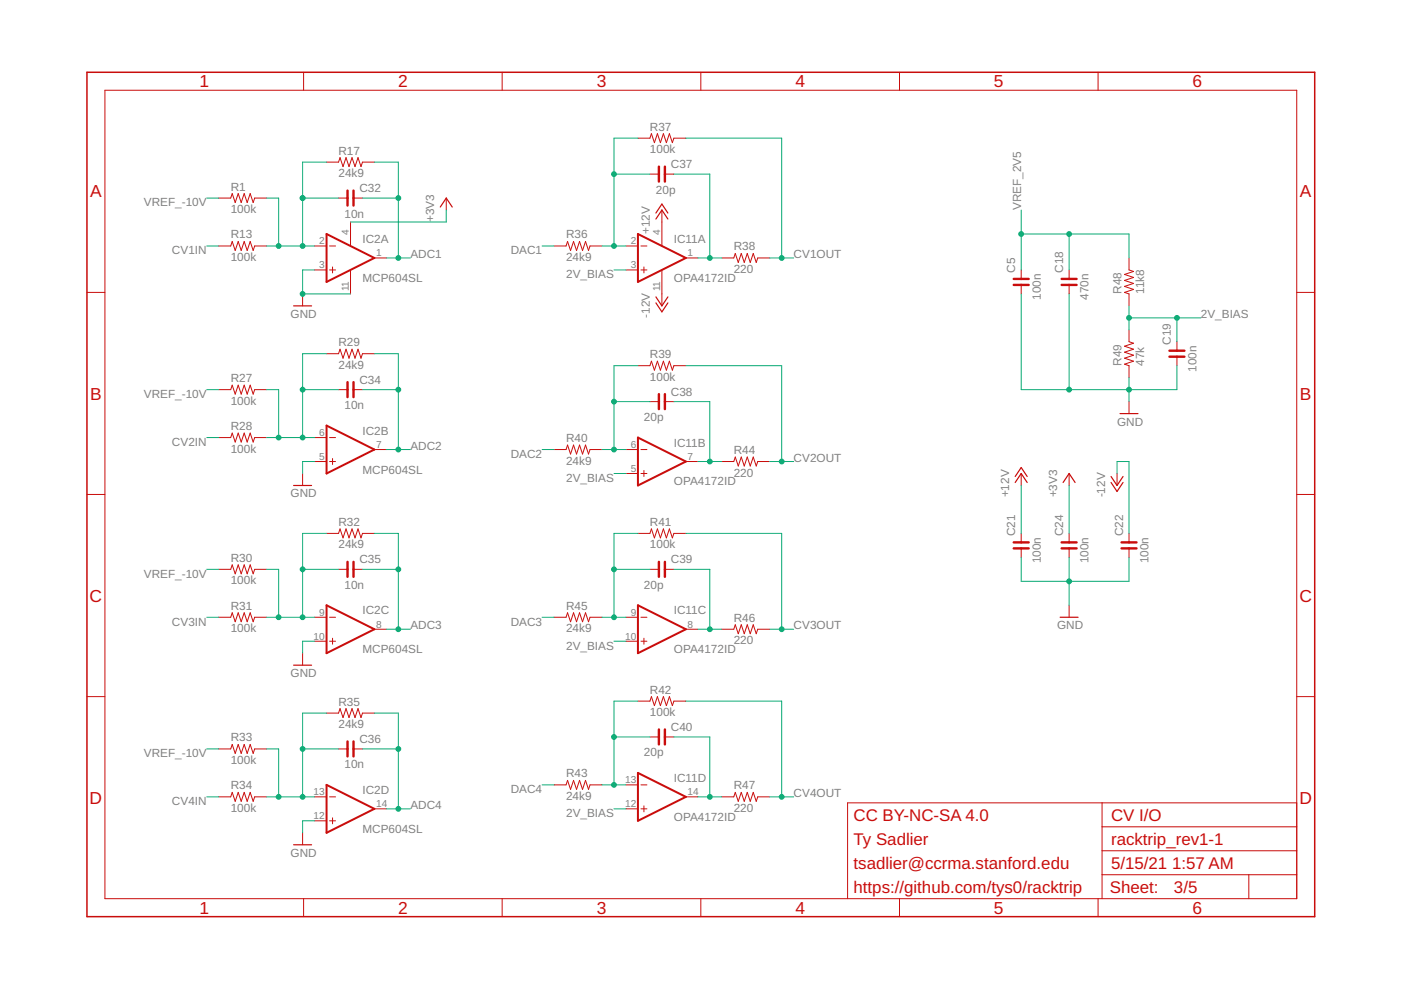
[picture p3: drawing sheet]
<svg xmlns="http://www.w3.org/2000/svg" width="297mm" height="210mm" viewBox="0 0 297 210" stroke-linecap="round" stroke-linejoin="round" font-family="sans-serif">
<g fill="none" stroke="#c90d0c" stroke-width=".21">
<path d="M22.2 19.1h252.7v171.4h-252.7zM64.4 15.3v3.8M106.5 15.3v3.8M148.6 15.3v3.8M190.7 15.3v3.8M232.8 15.3v3.8M69.2 34.4h2.6l.3-1 .6 1.9 .7-1.9 .6 1.9 .6-1.9 .7 1.9 .6-1.9 .6 1.9 .4-.9h2.5M135.3 29.3h2.5l.3-1 .6 1.9 .7-1.9 .6 1.9 .7-1.9 .6 1.9 .6-1.9 .7 1.9 .3-.9h2.5M137.8 36.9h1.9M141 36.9h1.9M46.4 42h2.5l.3-1 .7 1.9 .6-1.9 .6 1.9 .7-1.9 .6 1.9 .6-1.9 .7 1.9 .3-.9h2.5M46.4 52.2h2.5l.3-1 .7 1.9 .6-1.9 .6 1.9 .7-1.9 .6 1.9 .6-1.9 .7 1.9 .3-.9h2.5"/>
<path d="M66.7 52.2h2.5M66.7 57.2h2.5M69.9 52.2h1.2M69.9 57.2h1.2M70.5 56.6v1.3M71.8 42h1.9M74.3 47.1v5.1M74.3 57.2v5.1M75 42h1.9M79.4 54.7h2.5M94.6 42v2.5M117.5 52.2h2.5l.3-1 .7 1.9 .6-1.9 .6 1.9 .7-1.9 .6 1.9 .6-1.9 .7 1.9 .3-.9h2.5"/>
<path d="M132.7 52.2h2.6M132.7 57.2h2.6M135.9 52.2h1.3M135.9 57.2h1.3M136.5 56.6v1.3M140.3 44.5v7.7M140.3 57.2v7.7M145.4 54.7h2.6M153 54.7h2.6l.3-1 .6 1.9 .7-1.9 .6 1.9 .6-1.9 .7 1.9 .6-1.9 .6 1.9 .4-.9h2.5M216.5 57.2v1.9M226.7 57.2v1.9M239.4 54.7v2.5l.9 .4-1.9 .6 1.9 .6-1.9 .7 1.9 .6-1.9 .6 1.9 .7-1.9 .6 1 .3v2.6"/>
<path d="M18.4 62h3.8M64.2 62.3v2.6M69.2 75h2.6l.3-1 .6 1.9 .7-1.9 .6 1.9 .6-1.9 .7 1.9 .6-1.9 .6 1.9 .4-.9h2.5M135.3 77.5h2.5l.3-.9 .6 1.9 .7-1.9 .6 1.9 .7-1.9 .6 1.9 .6-1.9 .7 1.9 .3-1h2.5M216.5 60.4v1.9M226.7 60.4v1.9M239.4 69.9v2.6l.9 .3-1.9 .6 1.9 .6-1.9 .7 1.9 .6-1.9 .6 1.9 .7-1.9 .6 1 .3v2.6M249.5 72.5v1.9M249.5 75.6v1.9M274.9 62h3.8M46.4 92.8h2.5l.3-1 .7 1.9 .6-1.9 .6 1.9 .7-1.9 .6 1.9 .6-1.9 .7 1.9 .3-.9h2.5M46.4 82.6h2.5l.3-.9 .7 1.9 .6-1.9 .6 1.9 .7-1.9 .6 1.9 .6-1.9 .7 1.9 .3-1h2.5"/>
<path d="M66.7 97.9h2.5M66.7 92.8h2.5M69.9 97.9h1.2M69.9 92.8h1.2M70.5 97.2v1.3M71.8 82.6h1.9M75 82.6h1.9M79.4 95.3h2.5M117.5 95.3h2.5l.3-.9 .7 1.9 .6-1.9 .6 1.9 .7-1.9 .6 1.9 .6-1.9 .7 1.9 .3-1h2.5M132.7 95.3h2.6M135.9 95.3h1.3M136.5 99.8v1.2"/>
<path d="M137.8 85.2h1.9M141 85.2h1.9M145.4 97.9h2.6M153 97.9h2.6l.3-1 .6 1.9 .7-1.9 .6 1.9 .6-1.9 .7 1.9 .6-1.9 .6 1.9 .4-.9h2.5M239.4 85.2v2.5M18.4 104.8h3.8M64.2 100.4v2.5M69.2 113.1h2.6l.3-1 .6 1.9 .7-1.9 .6 1.9 .6-1.9 .7 1.9 .6-1.9 .6 1.9 .4-.9h2.5M132.7 100.4h2.6M135.3 113.1h2.5l.3-1 .6 1.9 .7-1.9 .6 1.9 .7-1.9 .6 1.9 .6-1.9 .7 1.9 .3-.9h2.5M135.9 100.4h1.3M216.5 100.4v2.5"/>
<path d="M216.5 113.1v1.9M216.5 116.3v1.9M226.7 100.4v2.5M226.7 113.1v1.9M226.7 116.3v1.9M236.8 100.4v2.5M239.4 113.1v1.9M239.4 116.3v1.9M274.9 104.8h3.8M46.4 130.9h2.5l.3-1 .7 1.9 .6-1.9 .6 1.9 .7-1.9 .6 1.9 .6-1.9 .7 1.9 .3-.9h2.5M46.4 120.7h2.5l.3-.9 .7 1.9 .6-1.9 .6 1.9 .7-1.9 .6 1.9 .6-1.9 .7 1.9 .3-1h2.5M64.2 138.5v2.5"/>
<path d="M66.7 136h2.5M66.7 130.9h2.5M69.9 136h1.2M69.9 130.9h1.2M70.5 135.3v1.3M71.8 120.7h1.9M75 120.7h1.9M79.4 133.4h2.5M117.5 130.9h2.5l.3-1 .7 1.9 .6-1.9 .6 1.9 .7-1.9 .6 1.9 .6-1.9 .7 1.9 .3-.9h2.5M132.7 136h2.6M132.7 130.9h2.6M135.9 136h1.3"/>
<path d="M135.9 130.9h1.3M136.5 135.3v1.3M137.8 120.7h1.9M141 120.7h1.9M145.4 133.4h2.6M153 133.4h2.6l.3-.9 .6 1.9 .7-1.9 .6 1.9 .6-1.9 .7 1.9 .6-1.9 .6 1.9 .4-1h2.5M226.7 128.3v2.6M18.4 147.7h3.8M46.4 158.8h2.5l.3-1 .7 1.9 .6-1.9 .6 1.9 .7-1.9 .6 1.9 .6-1.9 .7 1.9 .3-.9h2.5M69.2 151.2h2.6l.3-1 .6 1.9 .7-1.9 .6 1.9 .6-1.9 .7 1.9 .6-1.9 .6 1.9 .4-.9h2.5M71.8 158.8h1.9M75 158.8h1.9"/>
<path d="M135.3 148.7h2.5l.3-1 .6 1.9 .7-1.9 .6 1.9 .7-1.9 .6 1.9 .6-1.9 .7 1.9 .3-.9h2.5M137.8 156.3h1.9M141 156.3h1.9M274.9 147.7h3.8M46.4 169h2.5l.3-1 .7 1.9 .6-1.9 .6 1.9 .7-1.9 .6 1.9 .6-1.9 .7 1.9 .3-.9h2.5M64.2 176.6v2.5M66.7 174h2.5M66.7 169h2.5M69.9 174h1.2M69.9 169h1.2M70.5 173.4v1.3M79.4 171.5h2.5"/>
<path d="M117.5 166.4h2.5l.3-.9 .7 1.9 .6-1.9 .6 1.9 .7-1.9 .6 1.9 .6-1.9 .7 1.9 .3-1h2.5M132.7 171.5h2.6M132.7 166.4h2.6M135.9 171.5h1.3M135.9 166.4h1.3M136.5 170.9v1.2M145.4 169h2.6M153 169h2.6l.3-1 .6 1.9 .7-1.9 .6 1.9 .6-1.9 .7 1.9 .6-1.9 .6 1.9 .4-.9h2.5M233.7 170.2v20.3M233.7 175.3h41.2M274.9 170.2h-95.2v20.3M64.4 190.5v3.9"/>
<path d="M106.5 190.5v3.9M148.6 190.5v3.9M190.7 190.5v3.9M232.8 190.5v3.9M233.7 185.5h41.2M233.7 180.4h41.2M264.8 185.5v5"/>
</g>
<path d="M18.4 15.3h260.3v179.1h-260.3z" fill="none" stroke="#c90d0c" stroke-width=".32"/>
<g fill="none" stroke="#c90d0c" stroke-width=".51">
<path d="M139.7 35.3v3.2M141 35.3v3.2M73.7 40.4v3.2M75 40.4v3.2M214.9 59.1h3.2M225.1 59.1h3.2M214.9 60.4h3.2M225.1 60.4h3.2M247.9 74.4h3.2M247.9 75.6h3.2M73.7 81v3.2M75 81v3.2"/>
<path d="M139.7 83.6v3.1M141 83.6v3.1M73.7 119.1v3.2M75 119.1v3.2M139.7 119.1v3.2M141 119.1v3.2M214.9 115h3.2M214.9 116.3h3.2M225.1 115h3.2M225.1 116.3h3.2M237.8 115h3.2M237.8 116.3h3.2"/>
<path d="M73.7 157.2v3.2M75 157.2v3.2M139.7 154.7v3.1M141 154.7v3.1"/>
</g>
<path d="M69.2 49.6l10.2 5.1-10.2 5.1zM135.3 49.6l10.1 5.1-10.1 5.1zM69.2 90.2l10.2 5.1-10.2 5.1zM135.3 92.8l10.1 5.1-10.1 5zM69.2 128.3l10.2 5.1-10.2 5.1zM135.3 128.3l10.1 5.1-10.1 5.1zM69.2 166.4l10.2 5.1-10.2 5.1zM135.3 163.9l10.1 5.1-10.1 5z" fill="none" stroke="#c90d0c" stroke-width=".42"/>
<g fill="none" stroke="#c90d0c" stroke-width=".25">
<path d="M93.3 43.9l1.3-1.9 1.3 1.9M139.1 46.4l1.2-1.9 1.3 1.9M139.1 45.2l1.2-1.9 1.3 1.9M62.3 64.9h3.8M139.1 62.9l1.2 2 1.3-2M139.1 64.2l1.2 1.9 1.3-1.9M237.5 87.7h3.8M62.3 102.9h3.8M215.2 102.3l1.3-1.9 1.3 1.9M215.2 101l1.3-1.9 1.3 1.9M225.4 102.3l1.3-1.9 1.2 1.9M235.6 101l1.2 1.9 1.3-1.9"/>
<path d="M235.6 102.3l1.2 1.9 1.3-1.9M224.8 130.9h3.8M62.3 141h3.8M62.3 179.1h3.8"/>
</g>
<g fill="none" stroke="#0dab76" stroke-width=".21">
<path d="M69.2 34.4h-5v17.8M79.4 34.4h5.1v20.3M130.2 36.9h7.6M135.3 29.3h-5.1v22.9M142.9 36.9h7.6v17.8M145.4 29.3h20.3v25.4M43.8 52.2h2.6M43.8 42h2.6M56.5 52.2h10.2M56.5 42h2.6v10.2M64.2 42h7.6M66.7 57.2h-2.5v5.1h10.1"/>
<path d="M76.9 42h7.6M81.9 54.7h5.1M94.6 44.5v2.6h-20.3M114.9 52.2h2.6M127.6 52.2h5.1M130.2 57.2h2.5M148 54.7h5M163.2 54.7h5.1M216.5 44.5v12.7M216.5 49.6h22.9v5.1M226.7 49.6v7.6M69.2 75h-5v17.8"/>
<path d="M79.4 75h5.1v20.3M135.3 77.5h-5.1v17.8M145.4 77.5h20.3v20.4M216.5 62.3v20.3h33v-5.1M226.7 62.3v20.3M239.4 64.9v5M239.4 67.4h15.2M249.5 67.4v5.1M43.8 82.6h2.6M43.8 92.8h2.6M56.5 82.6h2.6v10.2M56.5 92.8h10.2"/>
<path d="M64.2 82.6h7.6M66.7 97.9h-2.5v2.5M76.9 82.6h7.6M81.9 95.3h5.1M114.9 95.3h2.6M127.6 95.3h5.1M130.2 85.2h7.6M142.9 85.2h7.6v12.7M148 97.9h5M163.2 97.9h5.1M239.4 80.1v5.1M69.2 113.1h-5v17.8"/>
<path d="M79.4 113.1h5.1v20.3M130.2 100.4h2.5M135.3 113.1h-5.1v17.8M145.4 113.1h20.3v20.3M216.5 102.9v10.2M216.5 118.2v5.1h22.9v-5.1M226.7 102.9v10.2M226.7 118.2v10.1M236.8 100.4v-2.5h2.6v15.2M43.8 130.9h2.6M43.8 120.7h2.6M56.5 130.9h10.2"/>
<path d="M56.5 120.7h2.6v10.2M64.2 120.7h7.6M66.7 136h-2.5v2.5M76.9 120.7h7.6M81.9 133.4h5.1M114.9 130.9h2.6M127.6 130.9h5.1M130.2 136h2.5M130.2 120.7h7.6M142.9 120.7h7.6v12.7M148 133.4h5M163.2 133.4h5.1"/>
<path d="M43.8 158.8h2.6M56.5 158.8h2.6v10.2M64.2 158.8h7.6M69.2 151.2h-5v17.8M76.9 158.8h7.6M79.4 151.2h5.1v20.3M130.2 156.3h7.6M135.3 148.7h-5.1v17.7M142.9 156.3h7.6v12.7M145.4 148.7h20.3v20.3M43.8 169h2.6M56.5 169h10.2"/>
<path d="M66.7 174h-2.5v2.6M81.9 171.5h5.1M114.9 166.4h2.6M127.6 166.4h5.1M130.2 171.5h2.5M148 169h5M163.2 169h5.1"/>
</g>
<g fill="#0dab76" stroke="#0dab76" stroke-width=".21">
<circle cx="64.2" cy="62.3" r=".51"/>
<circle cx="226.7" cy="123.3" r=".51"/>
<circle cx="239.4" cy="82.6" r=".51"/>
<circle cx="226.7" cy="82.6" r=".51"/>
<circle cx="64.2" cy="42" r=".51"/>
<circle cx="64.2" cy="52.2" r=".51"/>
<circle cx="59.1" cy="52.2" r=".51"/>
<circle cx="84.5" cy="42" r=".51"/>
<circle cx="84.5" cy="54.7" r=".51"/>
<circle cx="84.5" cy="82.6" r=".51"/>
<circle cx="84.5" cy="95.3" r=".51"/>
<circle cx="84.5" cy="133.4" r=".51"/>
<circle cx="84.5" cy="120.7" r=".51"/>
<circle cx="84.5" cy="171.5" r=".51"/>
<circle cx="84.5" cy="158.8" r=".51"/>
<circle cx="64.2" cy="82.6" r=".51"/>
<circle cx="64.2" cy="92.8" r=".51"/>
<circle cx="59.1" cy="92.8" r=".51"/>
<circle cx="64.2" cy="120.7" r=".51"/>
<circle cx="64.2" cy="130.9" r=".51"/>
<circle cx="59.1" cy="130.9" r=".51"/>
<circle cx="64.2" cy="158.8" r=".51"/>
<circle cx="64.2" cy="169" r=".51"/>
<circle cx="59.1" cy="169" r=".51"/>
<circle cx="130.2" cy="85.2" r=".51"/>
<circle cx="130.2" cy="95.3" r=".51"/>
<circle cx="130.2" cy="120.7" r=".51"/>
<circle cx="130.2" cy="130.9" r=".51"/>
<circle cx="130.2" cy="156.3" r=".51"/>
<circle cx="130.2" cy="166.4" r=".51"/>
<circle cx="239.4" cy="67.4" r=".51"/>
<circle cx="249.5" cy="67.4" r=".51"/>
<circle cx="150.5" cy="54.7" r=".51"/>
<circle cx="165.7" cy="54.7" r=".51"/>
<circle cx="130.2" cy="52.2" r=".51"/>
<circle cx="130.2" cy="36.9" r=".51"/>
<circle cx="165.7" cy="97.9" r=".51"/>
<circle cx="150.5" cy="97.9" r=".51"/>
<circle cx="150.5" cy="133.4" r=".51"/>
<circle cx="165.7" cy="133.4" r=".51"/>
<circle cx="150.5" cy="169" r=".51"/>
<circle cx="165.7" cy="169" r=".51"/>
<circle cx="216.5" cy="49.6" r=".51"/>
<circle cx="226.7" cy="49.6" r=".51"/>
</g>
<g font-size="3.7" fill="#c90d0c">
<text x="42.3" y="18.5">1</text>
<text x="84.4" y="18.5">2</text>
<text x="126.5" y="18.5">3</text>
<text x="168.6" y="18.5">4</text>
<text x="210.7" y="18.5">5</text>
<text x="252.9" y="18.5">6</text>
<text x="19.1" y="41.9">A</text>
<text x="275.6" y="41.9">A</text>
<text x="19.1" y="84.7">B</text>
<text x="275.6" y="84.7">B</text>
<text x="19" y="127.6">C</text>
<text x="275.5" y="127.6">C</text>
<text x="19" y="170.4">D</text>
<text x="275.5" y="170.4">D</text>
<text x="42.3" y="193.7">1</text>
<text x="84.4" y="193.7">2</text>
<text x="126.5" y="193.7">3</text>
<text x="168.6" y="193.7">4</text>
<text x="210.7" y="193.7">5</text>
<text x="252.9" y="193.7">6</text>
</g>
<g font-size="3.6" fill="#c90d0c">
<text x="181" y="179.1">Ty Sadlier</text>
<text x="181" y="174">CC BY-NC-SA 4.0</text>
<text x="235.6" y="179.1">racktrip_rev1-1</text>
<text x="235.6" y="174">CV I/O</text>
<text x="181" y="184.2">tsadlier@ccrma.stanford.edu</text>
<text x="235.6" y="184.2">5/15/21</text>
<text x="248.5" y="184.2">1:57 AM</text>
<text x="181" y="189.3">https://github.com/tys0/racktrip</text>
<text x="235.3" y="189.4">Sheet:</text>
<text x="248.9" y="189.3">3/5</text>
</g>
<g font-size="2.5" fill="#808080">
<text x="137.8" y="27.7">R37</text>
<text x="71.8" y="32.8">R17</text>
<text x="137.8" y="32.5">100k</text>
<text x="142.2" y="35.6">C37</text>
<text x="48.9" y="40.4">R1</text>
<text x="71.8" y="37.5">24k9</text>
<text x="76.2" y="40.7">C32</text>
<text x="139.1" y="41">20p</text>
<text x="30.5" y="43.8">VREF_-10V</text>
<text x="48.9" y="45.2">100k</text>
<text x="73" y="46.1">10n</text>
<text x="92.1" y="47.1" transform="rotate(-90 92.1 47.1)">+3V3</text>
<text x="216.5" y="44.5" transform="rotate(-90 216.5 44.5)">VREF_2V5</text>
<text x="36.5" y="53.9">CV1IN</text>
<text x="48.9" y="50.6">R13</text>
<text x="76.8" y="51.5">IC2A</text>
<text x="108.3" y="53.9">DAC1</text>
<text x="120" y="50.6">R36</text>
<text x="137.8" y="49.6" transform="rotate(-90 137.8 49.6)">+12V</text>
<text x="142.9" y="51.5">IC11A</text>
<text x="155.6" y="53.1">R38</text>
<text x="48.9" y="55.3">100k</text>
<text x="76.8" y="59.8">MCP604SL</text>
<text x="87" y="54.7">ADC1</text>
<text x="120" y="55.3">24k9</text>
<text x="120" y="59">2V_BIAS</text>
<text x="142.9" y="59.8">OPA4172ID</text>
<text x="155.6" y="57.9">220</text>
<text x="168.3" y="54.7">CV1OUT</text>
<text x="215.3" y="57.9" transform="rotate(-90 215.3 57.9)">C5</text>
<text x="225.4" y="57.9" transform="rotate(-90 225.4 57.9)">C18</text>
<text x="220.6" y="63.6" transform="rotate(-90 220.6 63.6)">100n</text>
<text x="230.8" y="63.6" transform="rotate(-90 230.8 63.6)">470n</text>
<text x="237.8" y="62.3" transform="rotate(-90 237.8 62.3)">R48</text>
<text x="242.6" y="62.3" transform="rotate(-90 242.6 62.3)">11k8</text>
<text x="61.6" y="67.4">GND</text>
<text x="137.8" y="67.4" transform="rotate(-90 137.8 67.4)">-12V</text>
<text x="254.6" y="67.4">2V_BIAS</text>
<text x="71.8" y="73.4">R29</text>
<text x="137.8" y="76">R39</text>
<text x="237.8" y="77.5" transform="rotate(-90 237.8 77.5)">R49</text>
<text x="242.6" y="77.5" transform="rotate(-90 242.6 77.5)">47k</text>
<text x="248.3" y="73.1" transform="rotate(-90 248.3 73.1)">C19</text>
<text x="48.9" y="81">R27</text>
<text x="71.8" y="78.2">24k9</text>
<text x="76.2" y="81.4">C34</text>
<text x="137.8" y="80.7">100k</text>
<text x="142.2" y="83.9">C38</text>
<text x="253.7" y="78.8" transform="rotate(-90 253.7 78.8)">100n</text>
<text x="30.5" y="84.4">VREF_-10V</text>
<text x="48.9" y="85.8">100k</text>
<text x="73" y="86.7">10n</text>
<text x="136.5" y="89.3">20p</text>
<text x="36.5" y="94.6">CV2IN</text>
<text x="48.9" y="96">100k</text>
<text x="48.9" y="91.2">R28</text>
<text x="76.8" y="92.1">IC2B</text>
<text x="87" y="95.3">ADC2</text>
<text x="120" y="93.7">R40</text>
<text x="142.9" y="94.7">IC11B</text>
<text x="236.8" y="90.2">GND</text>
<text x="76.8" y="100.4">MCP604SL</text>
<text x="108.3" y="97.1">DAC2</text>
<text x="120" y="98.5">24k9</text>
<text x="155.6" y="101">220</text>
<text x="155.6" y="96.3">R44</text>
<text x="168.3" y="97.9">CV2OUT</text>
<text x="61.6" y="105.5">GND</text>
<text x="120" y="102.2">2V_BIAS</text>
<text x="142.9" y="102.9">OPA4172ID</text>
<text x="214" y="105.5" transform="rotate(-90 214 105.5)">+12V</text>
<text x="224.1" y="105.5" transform="rotate(-90 224.1 105.5)">+3V3</text>
<text x="234.3" y="105.5" transform="rotate(-90 234.3 105.5)">-12V</text>
<text x="71.8" y="111.5">R32</text>
<text x="137.8" y="111.5">R41</text>
<text x="215.3" y="113.7" transform="rotate(-90 215.3 113.7)">C21</text>
<text x="225.4" y="113.7" transform="rotate(-90 225.4 113.7)">C24</text>
<text x="238.1" y="113.7" transform="rotate(-90 238.1 113.7)">C22</text>
<text x="48.9" y="119.1">R30</text>
<text x="71.8" y="116.3">24k9</text>
<text x="76.2" y="119.4">C35</text>
<text x="137.8" y="116.3">100k</text>
<text x="142.2" y="119.4">C39</text>
<text x="220.6" y="119.4" transform="rotate(-90 220.6 119.4)">100n</text>
<text x="230.8" y="119.4" transform="rotate(-90 230.8 119.4)">100n</text>
<text x="243.5" y="119.4" transform="rotate(-90 243.5 119.4)">100n</text>
<text x="30.5" y="122.5">VREF_-10V</text>
<text x="48.9" y="123.9">100k</text>
<text x="73" y="124.8">10n</text>
<text x="136.5" y="124.8">20p</text>
<text x="48.9" y="129.3">R31</text>
<text x="76.8" y="130.2">IC2C</text>
<text x="120" y="129.3">R45</text>
<text x="142.9" y="130.2">IC11C</text>
<text x="155.6" y="131.8">R46</text>
<text x="36.5" y="132.6">CV3IN</text>
<text x="48.9" y="134">100k</text>
<text x="87" y="133.4">ADC3</text>
<text x="108.3" y="132.6">DAC3</text>
<text x="120" y="134">24k9</text>
<text x="120" y="137.7">2V_BIAS</text>
<text x="155.6" y="136.6">220</text>
<text x="168.3" y="133.4">CV3OUT</text>
<text x="224.1" y="133.4">GND</text>
<text x="61.6" y="143.6">GND</text>
<text x="76.8" y="138.5">MCP604SL</text>
<text x="142.9" y="138.5">OPA4172ID</text>
<text x="71.8" y="149.6">R35</text>
<text x="137.8" y="147.1">R42</text>
<text x="71.8" y="154.4">24k9</text>
<text x="137.8" y="151.8">100k</text>
<text x="142.2" y="155">C40</text>
<text x="30.5" y="160.6">VREF_-10V</text>
<text x="48.9" y="162">100k</text>
<text x="48.9" y="157.2">R33</text>
<text x="76.2" y="157.5">C36</text>
<text x="136.5" y="160.4">20p</text>
<text x="48.9" y="167.4">R34</text>
<text x="73" y="162.9">10n</text>
<text x="120" y="164.8">R43</text>
<text x="142.9" y="165.8">IC11D</text>
<text x="155.6" y="167.4">R47</text>
<text x="36.5" y="170.7">CV4IN</text>
<text x="48.9" y="172.1">100k</text>
<text x="76.8" y="168.3">IC2D</text>
<text x="87" y="171.5">ADC4</text>
<text x="108.3" y="168.2">DAC4</text>
<text x="120" y="169.6">24k9</text>
<text x="120" y="173.3">2V_BIAS</text>
<text x="155.6" y="172.1">220</text>
<text x="168.3" y="169">CV4OUT</text>
<text x="76.8" y="176.6">MCP604SL</text>
<text x="142.9" y="174">OPA4172ID</text>
<text x="61.6" y="181.7">GND</text>
</g>
<g font-size="2.1" fill="#808080">
<text x="67.7" y="51.8">2</text>
<text x="74" y="49.8" transform="rotate(-90 74 49.8)">4</text>
<text x="133.7" y="51.8">2</text>
<text x="140" y="49.8" transform="rotate(-90 140 49.8)">4</text>
<text x="67.7" y="56.9">3</text>
<text x="79.7" y="54.3">1</text>
<text x="133.7" y="56.9">3</text>
<text x="145.8" y="54.3">1</text>
<text x="74" y="61.8" transform="rotate(-90 74 61.8)">11</text>
<text x="140" y="61.8" transform="rotate(-90 140 61.8)">11</text>
<text x="67.7" y="92.4">6</text>
<text x="79.7" y="95">7</text>
<text x="133.7" y="95">6</text>
<text x="67.7" y="97.5">5</text>
<text x="133.7" y="100">5</text>
<text x="145.8" y="97.5">7</text>
<text x="67.7" y="130.5">9</text>
<text x="133.7" y="130.5">9</text>
<text x="66.5" y="135.6">10</text>
<text x="79.7" y="133.1">8</text>
<text x="132.5" y="135.6">10</text>
<text x="145.8" y="133.1">8</text>
<text x="132.5" y="166.1">13</text>
<text x="66.5" y="168.6">13</text>
<text x="66.5" y="173.7">12</text>
<text x="79.7" y="171.1">14</text>
<text x="132.5" y="171.1">12</text>
<text x="145.8" y="168.6">14</text>
</g>
</svg>
